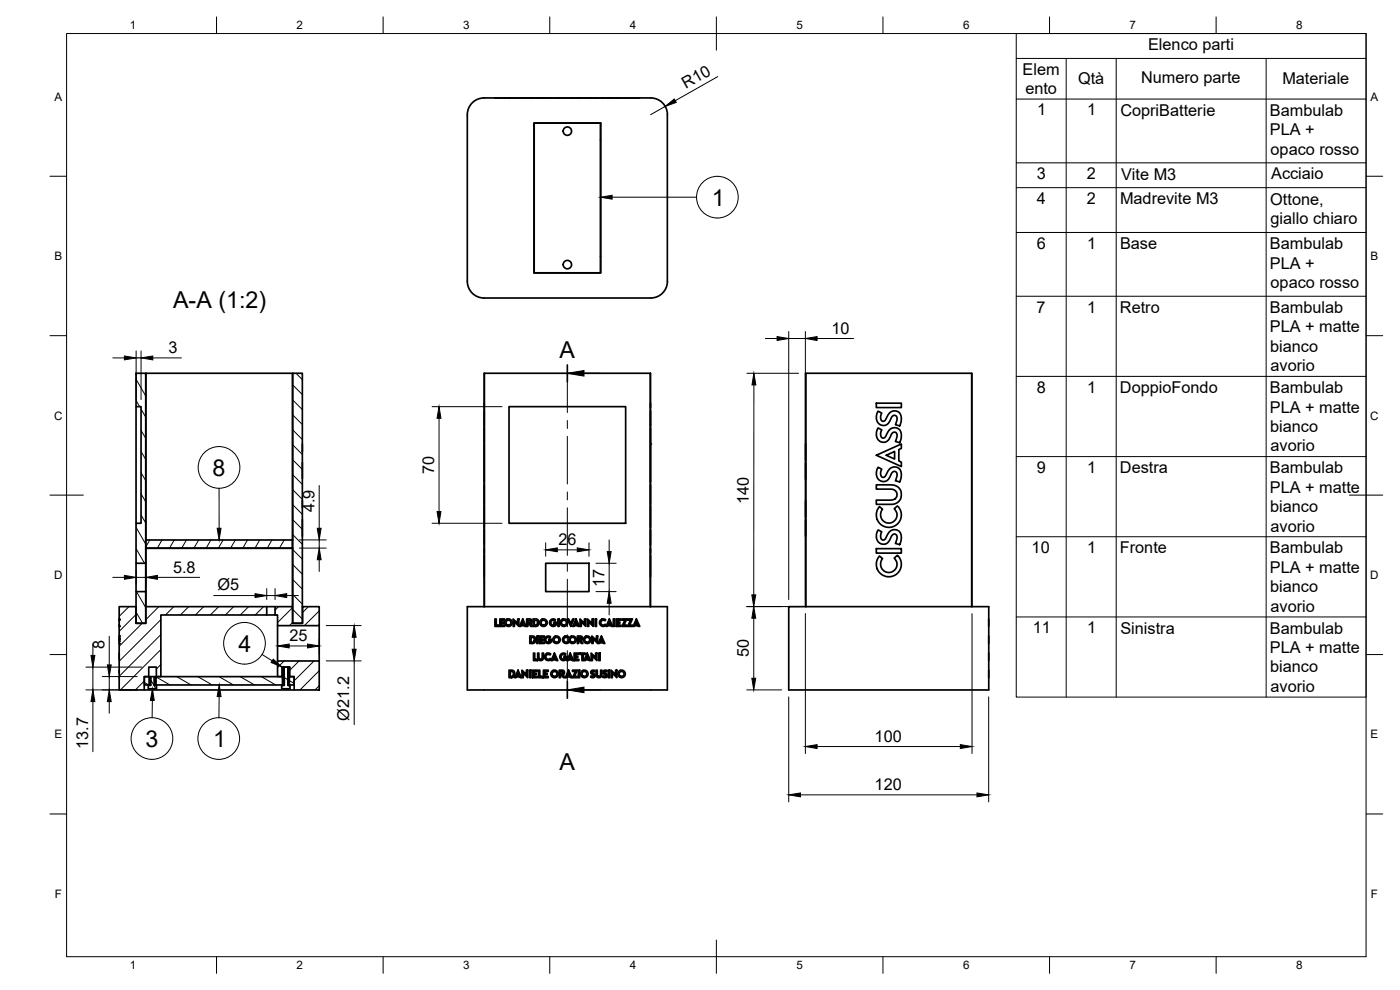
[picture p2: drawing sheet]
<svg xmlns="http://www.w3.org/2000/svg" width="420mm" height="297mm" viewBox="0 0 420 297" stroke-linecap="round" stroke-linejoin="round" font-family="sans-serif">
<!-- layer: Visible -->
<g fill="none" stroke="#000" stroke-width=".51">
<path d="M140.3 34.4v50a5 5 0 0 0 5 5h50a5 5 0 0 0 5-5M140.3 34.4a5 5 0 0 1 4.9-5h50.1a5 5 0 0 1 5 5M148.5 29.4h1.2M150 29.4h6.5M156.7 29.4h4.6M160.3 36.9h20v45h-20zM160.3 36.9h19.9v45h-19.9zM161.4 29.4h11.9M173.6 29.4h.4M174.1 29.4h4.5M178.9 29.4h1.7M180.9 29.4h1.5"/>
<path d="M182.5 29.4h.4M183.4 29.4h1.7M185.4 29.4h2.7M188.3 29.4h1.5M190 29.4h2M200.3 34.4v50M160.3 41.9h.1M180.2 41.9h.1M160.3 76.9h.1M180.2 76.9h.1M40.8 112h2.9v57h-2.9v-12h1.5v-35h-1.5zM43.7 112l.1 50"/>
<path d="M43.8 112h44v50M87.8 112h.1M87.8 112h2.9v75h-2.9zM145.4 112l-.1 70M195.2 112v70M241.8 112v70M291.6 112l.1 70M40.8 122v35M90.7 138.8v4.7M90.7 133.1v2.2M145.3 128.3v4.5M145.3 123.3v4.5"/>
<path d="M145.3 133.2v6.8M145.3 121v1.3M152.8 122h35v35h-35zM195.2 128.3v4.5M195.2 123.3v4.5M195.2 133.2v6.8M195.2 121v1.3M241.8 138.8v5M241.8 133.1v5M263 136.6l7.5-3.4v1.3l-.8 .4v3.4l.8 .3v1.4zM263 121h7.5v1.3h-7.5zM263.5 128.4l.3 .2a.65 .65 0 0 1 .7 .3 .65 .65 0 0 1-.1 .8l-.1 .8 .2 .7 .8 .2 2-2.8 1.2-.3 1 .3 .7 .6 .3 1v1.2l-.5 1.4-1.3-.3 .5-2-.2-.6-.5-.2-.7 .2-.9 1.8-.8 .7-1.1 .3-.9-.3-.8-.8-.3-.8 .1-1.5z"/>
<path d="M263.5 123.4l.3 .1a.65 .65 0 0 1 .7 .4 .65 .65 0 0 1-.1 .7v1.2l.3 .5 .5 .1 .5-.3 1-2 .6-.5 1-.3 1.3 .3 .6 .6 .3 1v1.2l-.5 1.4-1.3-.4 .5-1.9-.2-.6-.5-.3-.7 .3-.9 1.7-.8 .8-1 .3-1.1-.4-.7-.7-.3-1 .1-1.3zM266 136.6l2.5-1.1v2.2zM90.7 155.9v5M90.7 150.2v2.2M145.3 158.9v4.5M145.3 145.5v5.8M145.3 140.1v4.5M145.3 151.8v6.4M195.2 158.9v4.5M195.2 145.5v5.8M195.2 140.1v4.5M195.2 151.8v6.4"/>
<path d="M241.8 155.9v5M241.8 150.2v5M263 145.5h4.9l1.5 .6 .6 .6 .4 .9v1.5l-.3 .9-.7 .8-1.1 .4-5.3 .1v-1.2l5-.1 .8-.5 .4-.9-.2-1-.9-.7-5.1-.1zM263.5 159l1.1 .6-.3 1.5 .2 .7 .5 .2 .7-.3 1-1.9 .7-.6 1.2-.3 1.1 .4 .5 .5 .3 1.1v1.1l-.5 1.4-1.3-.3 .5-2-.2-.6-.5-.3-.7 .4-.9 1.7-.8 .7-1.1 .3-1.1-.4-.6-.7-.3-1 .1-1.3zM263.5 140.2l.3 .1a.65 .65 0 0 1 .7 .4 .65 .65 0 0 1-.1 .8v1.2l.4 .5h.4l.5-.3 .9-1.7 .7-.8 1-.3 1.2 .2 .7 .7 .3 1v1.2l-.5 1.4-1.3-.3 .5-2-.2-.6-.5-.3-.7 .3-.9 1.8-.8 .8-1.3 .2-.9-.4-.6-.7-.3-1 .1-1.3zM263.9 152l1 .8-.6 1.4 .3 1.6 .9 .8 1.3 .4 1.3-.5 .8-.9 .3-1.6-.8-1.4 .9-.8 .2 .2 .7 1 .3 1.5-.3 1.4-.7 1.1-.9 .7-1.4 .5-1.5-.1-1.3-.7-.8-.9-.6-1.6 .2-1.7zM40.8 177.5h2.9v9.5h-2.9zM40.8 169v8.5M43.7 164.5h44.1M43.7 169v8.5M43.7 162h.1M43.8 162h43.9v2.5h-43.9z"/>
<path d="M43.8 164.5v17.5M87.7 162h.1M87.8 164.5v17.5M145.3 166.6v6.4M145.3 164.6v1.4M163.8 169h13v8.5h-13zM195.2 166.6v6.4M195.2 164.6v1.4M263 164.6h7.5v1.4h-7.5zM263.9 166.8l1 .8-.6 1.4 .3 1.6 1 .9 1.2 .3 1.3-.4 .8-1 .3-1.6-.8-1.4 .9-.8 .2 .2 .7 1 .3 1.5-.3 1.5-.7 1-.9 .8-1.4 .4-1.5-.1-1.3-.6-.8-1-.6-1.6 .2-1.7zM35.8 193h.1M35.8 191.3v1.3"/>
<path d="M35.8 190.8v.1M35.8 187.3v.6M35.8 185.7v.7M35.8 195.9v2M35.8 193v.1M40.8 182h.1M80.1 182h2.4M80.1 184.5h2.4M82.5 182h5.3v5h3v-5h5v5.7h-12.5v-3.2h-.8zM83.3 198.3h12.5v8.7h-7.5v-4h-1.5v-2.8h-2v2.8h-1.5zM83.3 187.7v10.6M90.7 182h.1"/>
<path d="M95.8 187.7v10.6M140.3 182h60v25h-60zM145.4 182v-70h49.8v70M148.5 185.7h.4v1.8h.8v.4h-1.2zM150 185.7h1.4v.4h-1v.5h.7v.4h-.7v.6h1v.3h-1.4zM154 185.7l1.4 1.3v-1.3h.3v2.2l-1.3-1.3v1.3h-.4zM156.9 186.6l.3 .8h-.7zM156.9 185.7l1 2.2h-.4l-.1-.2-1.5 .2zM158.1 185.7h1l.5 .3v.7l-.4 .4 .5 .8h-.4l-.6-.8h-.3v.8h-.3zM158.4 186.1l.8 .1v.4l-.8 .1zM159 190.8h1l.6 .4 .1 1-.3 .7-1.4 .2zM159.4 191.2h.6l.3 .3-.2 1.1-.7 .1z"/>
<path d="M160 185.7h1l.6 .4 .1 1-.3 .7-1.4 .1zM160.1 195.9h.4v1.9h.8v.4h-1.2zM160.4 186.1l.8 .3 .1 .7-.2 .4-.7 .1zM161.1 190.8h.4v2.3h-.4zM161.4 195.9h.3l.1 1.5 .3 .4 .6-.2v-1.7h.4v1.6l-.3 .6-.6 .1-.6-.2-.2-.5zM161.9 190.8h1.5v.4h-1.1v.6h.8v.3h-.8v.6h1.1v.4h-1.5zM163.7 191.2l.7-.4 .8 .3-.2 .3-.4-.2-.5 .1-.3 .8 .3 .5 .6 .1 .5-.5h-.5v-.4h1l-.4 1-.6 .3-1-.3-.3-.7zM163.7 196.3l.8-.4 .8 .3-.2 .3-.9-.1-.4 .6 .3 .7 .6 .1 .4-.2 .3 .3-.2 .1-.7 .2-.8-.3-.3-.7zM165.2 186l.7-.3 .8 .2-.2 .4-.8-.1-.4 .7 .2 .5 .6 .2 .7-.5h-.6v-.4h1l-.4 .9-.6 .3-1-.3-.3-.6zM166.4 196.8l.3 .8h-.6zM166.4 195.9l1 2.3h-.4l-.1-.2h-1l-.1 .2h-.4zM167.4 185.7h.4v2.2h-.4z"/>
<path d="M168.3 196.3l.8-.4 .7 .3-.2 .3h-.9l-.3 .7 .4 .5 .4 .1 .6-.5h-.6v-.4h1l-.3 1-.8 .3-.8-.3-.3-.7zM169.1 191.2l.7-.4 .9 .3-.2 .3-.9-.1-.4 .5 .3 .8 .5 .1 .5-.3 .3 .3-.2 .2-.8 .2-.7-.3-.3-.7zM170.3 185.7h.4l.6 1.4 .6-1.4h.4l-1 2.2zM171.1 196.8l.4 .8h-.7zM171.1 195.9l1 2.3h-.4l-.1-.2h-1l-.1 .2h-.4zM172.3 195.9h1.4v.4h-1v.6h.7v.4h-.7v.5h1v.4h-1.4zM172.9 186.6l.3 .8h-.6zM172.9 185.7l1 2.2h-.4l-.1-.2-1.5 .2zM173.3 190.8h1l.4 .3 .1 .7-.4 .4 .5 .9h-.4l-.6-.8h-.2v.8h-.4zM173.7 191.2h.5l.2 .6-.7 .1zM174.1 195.9h1.5v.4h-.6v1.9h-.4v-1.9h-.5zM174.1 185.7l1.3 1.3v-1.3h.4v2.2l-1.3-1.3v1.3h-.4z"/>
<path d="M176.2 196.8l.4 .8h-.7zM176.2 195.9l1 2.3h-.3l-.1-.2h-1.1l-.1 .2h-.4zM176.3 185.7l1.4 1.3v-1.3h.3v2.2l-1.3-1.3v1.3h-.4zM177.4 195.9l1.4 1.4v-1.4h.3v2.3l-1.3-1.3v1.3h-.4zM177.6 190.8l1.4 1.3v-1.3h.4v2.3l-1.4-1.4v1.4h-.4zM178.6 185.7h.4v2.2h-.4zM179.7 195.9h.4v2.3h-.4zM180.2 186.1l.7-.4 .9 .3-.2 .3-.9-.1-.4 .6 .4 .7 .4 .1 .5-.3 .2 .3-.6 .3-.9-.3-.4-.8zM180.5 191.7l.3 .8h-.6zM180.5 190.8l1 2.3h-.4l-.1-.2-1.5 .2zM182.9 186.6l.3 .8h-.7zM182.9 185.7l1 2.2h-.4l-.1-.2-1.5 .2z"/>
<path d="M184.1 185.7h.3v2.2h-.3zM184.9 185.7h1.5v.4h-1.1v.5h.7v.4h-.7v.6h1.1v.3h-1.5zM186.6 185.7h1.5l-.8 1.9h.8v.3h-1.5l.9-1.8h-.9zM188.3 185.7h1.5l-.8 1.9h.8v.3h-1.5l.9-1.8h-.9zM191 186.6l.3 .8h-.7zM191 185.7l1 2.2h-.4l-.1-.2-1.5 .2zM236.7 182h60v25h-60zM241.8 182v-70h49.8v70M296.7 185.7v2.2M296.7 195.9v2.3M296.7 190.8v2.3M35.8 201.1v.8"/>
<path d="M35.8 203.1v.2M43.3 207h45M44.6 203h-1.3v2.5h1.4v-2.5M44.6 203h2.3M44.6 203v-2.8h2.3v2.8M44.6 203h-1.3v4h-7.5v-3.9M44.7 205.5h.3M45 203.8l.1 .1M45 205v.1M45 205.6h.1M45 205.3l.1 .1M45 205.1h.1"/>
<path d="M45 204.8l.1 .1M45 204.6h.1M45 204.3l.1 .1M45 204.1h.1M45 203.6l.1 .1M45 203.3l.1 .1M45.1 203.1l-.1-.1 .1 2.7h-.6v1h2.5v-1l-.7-.1v-2.6l.2 .1M46.3 205.5h.5M46.3 203.8l.2 .1M46.3 205.6h.2M46.3 205.3l.2 .1M46.3 205.1h.2"/>
<path d="M46.3 204.8l.2 .1M46.3 204.6h.2M46.3 204.3l.2 .1M46.3 204.1h.2M46.3 203.6l.2 .1M46.3 203.3l.2 .1M46.5 205.1v.1M46.8 203v2.5h38v-2.5h-37.9M46.9 203h1.4v-18.5h31.8v-2.5h-36.3v5h-3v-5h-5v21.1M84.6 200.2h.6v2.8h-.6zM84.8 205.5h.3M85 200.4h.2z"/>
<path d="M85 200.6l.2 .1h-.2M85 202.7h.2zM85 200.9h.2M85 202.4h.2M85 201.2h.2zM85 201.9h.2zM85 201.6l.2 .1M85 201.7h.2M85.1 200.3l1.4-.1-.1 5.4 .6 .1v1h-2.5v-1h.7zM85.1 200.2h.1M85.1 203.8l.1 .1M85.1 205v.1"/>
<path d="M85.1 205.6h.1M85.1 205.3l.1 .1M85.1 205.1h.1M85.1 204.8l.1 .1M85.1 204.6h.1M85.1 204.3l.1 .1M85.1 204.1h.1M85.1 203.6l.1 .1M85.1 203.3l.1 .1M85.1 203.1h.1M85.1 202.8l.1 .1M85.1 202.1l.1 .1"/>
<path d="M85.1 201.3l.1 .1M85.1 202.6h.1M85.1 202.3l.1 .1M85.1 201.8l.1 .1M85.1 201.6h.1M85.1 201.1h.1M85.1 200.8l.1 .1M85.1 200.6h.1M85.1 200.3l.1 .1M86.4 205.5h.4M86.4 203.8l.1 .1M86.4 205.6h.1"/>
<path d="M86.4 205.3l.1 .1M86.4 205.1h.1M86.4 204.8l.1 .1M86.4 204.6h.1M86.4 204.3l.1 .1M86.4 204.1h.1M86.4 203.6l.1 .1M86.4 203.3l.1 .1M86.4 202.8h.1M86.4 202.6h.1M86.4 202.3h.1M86.4 202.1h.1"/>
<path d="M86.4 201.8v.1M86.4 201.6h.1M86.4 201.3h.1M86.4 201.1h.1M86.4 200.8h.1M86.4 200.6h.1M86.4 200.3h.1M86.4 200.2l.2 .1zM86.4 203l.1 .1M86.4 201h.2zM86.4 202.5h.2zM86.4 200.2h.6v2.8l-.6-.1z"/>
<path d="M86.4 200.7v.1M86.4 202.2v.1M86.4 201.5h.1M86.4 203h.2M86.4 201.7h.2M86.5 205.1v.1M86.6 200.5h.1M86.6 202.7v.1M86.6 201.2v.1M86.6 202h.1M86.6 203h.1M86.8 203h1.4v2.5h-1.4z"/>
<path d="M152.8 201.1h1.1l.4 .4 .2 .9-.4 .8-1.3 .1zM153.1 201.5h.6l.4 .3v.8l-.3 .3-.7 .1zM155.5 202l.3 .7h-.7zM155.5 201.1l1 2.2h-.4l-.1-.2h-1l-.1 .2h-.4zM156.7 201.1l1.3 1.3v-1.3h.4v2.2l-1.4-1.3v1.3h-.3zM158.9 201.1h.4v2.2h-.4zM159.8 201.1h1.4v.4h-1v.5h.7v.4h-.7v.6h1v.3h-1.4zM161.6 201.1h.4v1.8h.8v.4h-1.2zM163.1 201.1h1.4v.4h-1v.5h.7v.4h-.7v.6h1v.3h-1.4zM167.8 201.1h1l.5 .2 .1 .7-.4 .5 .5 .8h-.4l-.6-.8h-.3v.8h-.4zM168.2 201.5h.6l.2 .5-.8 .1zM170.6 202l.4 .7h-.7z"/>
<path d="M170.6 201.1l1.1 2.2h-.4l-.1-.2h-1.1l-.1 .2h-.4zM171.8 201.1h1.5l-.9 1.8h.9v.4h-1.5l.9-1.8h-.9zM173.6 201.1h.4v2.2h-.4zM177.5 201.3l.4-.2a.32 .32 0 0 1 .5 0 .32 .32 0 0 1-.1 .4h-.4l-.2 .2 .8 .6v.7l-.4 .3h-.6l-.3-.1 .2-.4 .5 .2 .3-.4-.9-.6zM178.9 201.1h.4v1.4l.3 .4 .5-.2 .2-1.6h.3v1.5l-.4 .6-.8 .1-.4-.4zM181.1 201.3l.4-.2a.32 .32 0 0 1 .5 0 .32 .32 0 0 1 0 .4h-.5l-.2 .2 .8 .6 .1 .7-.5 .3h-.5l-.3-.1 .1-.4 .6 .2 .2-.3-.8-.7zM182.5 201.1h.4v2.2h-.4zM183.4 201.1l1.3 1.3v-1.3h.4v2.2l-1.3-1.3v1.3h-.4zM296.7 201.1v2.2"/>
<circle cx="170.3" cy="39.3" r="1.26"/>
<circle cx="170.3" cy="79.4" r="1.26"/>
<circle cx="152.6" cy="186.8" r="1.12"/>
<circle cx="152.6" cy="186.8" r=".74"/>
<circle cx="163.1" cy="186.8" r="1.12"/>
<circle cx="163.1" cy="186.8" r=".74"/>
<circle cx="167" cy="191.9" r="1.12"/>
<circle cx="167" cy="191.9" r=".74"/>
<circle cx="169.2" cy="186.8" r="1.13"/>
<circle cx="169.3" cy="186.8" r=".74"/>
<circle cx="171.8" cy="191.9" r="1.13"/>
<circle cx="171.9" cy="191.9" r=".74"/>
<circle cx="176.2" cy="191.9" r="1.13"/>
<circle cx="176.2" cy="191.9" r=".74"/>
<circle cx="166.4" cy="202.2" r="1.12"/>
<circle cx="166.4" cy="202.2" r=".74"/>
<circle cx="175.4" cy="202.2" r="1.13"/>
<circle cx="175.4" cy="202.2" r=".74"/>
<circle cx="186.5" cy="202.2" r="1.12"/>
<circle cx="186.6" cy="202.2" r=".74"/>
</g>
<g fill="#000">
<circle cx="148.5" cy="29.4" r=".25"/>
<circle cx="152.8" cy="29.4" r=".25"/>
<circle cx="161.6" cy="29.4" r=".25"/>
<circle cx="195.2" cy="133.2" r=".25"/>
<circle cx="35.8" cy="191.9" r=".25"/>
<circle cx="35.8" cy="192.4" r=".25"/>
<circle cx="35.8" cy="193.1" r=".25"/>
<circle cx="35.8" cy="190.8" r=".25"/>
<circle cx="35.8" cy="186" r=".25"/>
<circle cx="35.8" cy="185.8" r=".25"/>
<circle cx="35.8" cy="187.9" r=".25"/>
<circle cx="35.8" cy="191.7" r=".25"/>
<circle cx="35.8" cy="191.4" r=".25"/>
<circle cx="45" cy="204.6" r=".25"/>
<circle cx="45" cy="203.3" r=".25"/>
<circle cx="45" cy="205.6" r=".25"/>
<circle cx="45" cy="204.8" r=".25"/>
<circle cx="45" cy="204.3" r=".25"/>
<circle cx="45" cy="204.1" r=".25"/>
<circle cx="45" cy="205.3" r=".25"/>
<circle cx="45" cy="203.6" r=".25"/>
<circle cx="45" cy="203.1" r=".25"/>
<circle cx="46.5" cy="205.6" r=".25"/>
<circle cx="46.5" cy="204.1" r=".25"/>
<circle cx="46.5" cy="205.4" r=".25"/>
<circle cx="46.5" cy="204.6" r=".25"/>
<circle cx="46.5" cy="204.4" r=".25"/>
<circle cx="46.5" cy="203.4" r=".25"/>
<circle cx="46.5" cy="204.9" r=".25"/>
<circle cx="46.5" cy="203.7" r=".25"/>
<circle cx="46.5" cy="203.1" r=".25"/>
<circle cx="85.1" cy="205.6" r=".25"/>
<circle cx="85.1" cy="205.3" r=".25"/>
<circle cx="85.1" cy="204.6" r=".25"/>
<circle cx="85.1" cy="204.1" r=".25"/>
<circle cx="85.1" cy="203.3" r=".25"/>
<circle cx="85.1" cy="203.1" r=".25"/>
<circle cx="85.1" cy="204.8" r=".25"/>
<circle cx="85.1" cy="204.3" r=".25"/>
<circle cx="85.1" cy="203.6" r=".25"/>
<circle cx="86.5" cy="205.6" r=".25"/>
<circle cx="86.5" cy="204.4" r=".25"/>
<circle cx="86.5" cy="204.1" r=".25"/>
<circle cx="86.5" cy="203.4" r=".25"/>
<circle cx="86.5" cy="205.4" r=".25"/>
<circle cx="86.5" cy="204.6" r=".25"/>
<circle cx="86.5" cy="203.7" r=".25"/>
<circle cx="86.5" cy="204.9" r=".25"/>
<circle cx="86.5" cy="203.1" r=".25"/>
</g>
<!-- layer: BORDER -->
<g fill="none" stroke="#000" stroke-width=".3">
<path d="M20 10.1h390v276.9h-390zM65 5.1v5M115 5.1v5M165 5.1v5M215 5.1v10M265 5.1v5M315 5.1v5M365 5.1v5M15 52.9h5M410 52.9h5M15 100.7h5M410 100.7h5"/>
<path d="M15 148.6h10M405 148.6h10M15 196.4h5M410 196.4h5M15 244.2h5M410 244.2h5M65 287v5M115 287v5M165 287v5M215 282.1v9.9M265 287v5M315 287v5"/>
<path d="M365 287v5"/>
</g>
<!-- layer: Hatching -->
<g fill="none" stroke="#000" stroke-width=".3">
<path d="M40.9 113.8l2.9 5M43.5 112l.3 .5M87.8 115.5l2.9 2.9M88.8 112l1.9 1.9M40.9 120.2l1 1.8M42.3 135.5l1.5 2.4M42.3 129.1l1.5 2.4M42.3 122.8l1.5 2.4M87.8 138l2.9 2.9M87.8 133.5l2.9 2.9M87.8 129l2.9 2.9M87.8 124.5l2.9 2.9"/>
<path d="M87.8 120l2.9 2.9M40.9 158.3l2.9 5M42.3 154.5l1.5 2.4M42.3 148.2l1.5 2.4M42.3 141.8l1.5 2.4M87.8 155.9l2.9 2.9M87.8 151.4l2.9 2.9M87.8 146.9l2.9 2.9M87.8 142.4l2.9 2.9M40.9 164.6l2.5 4.4M41 177.5l2.8 4.8M45 162l-1.2 2"/>
<path d="M48.6 162l-1.4 2.5M52.3 162l-1.4 2.5M56 162l-1.5 2.5M59.6 162l-1.4 2.5M63.3 162l-1.4 2.5M67 162l-1.4 2.5M70.6 162l-1.4 2.5M74.3 162l-1.4 2.5M78 162l-1.5 2.5M81.6 162l-1.4 2.5M85.3 162l-1.4 2.5M87.7 164.1l-.2 .4"/>
<path d="M87.8 178.4l2.9 2.9M87.8 173.9l2.9 2.9M87.8 169.4l2.9 2.9M87.8 164.9l2.9 2.9M87.8 160.4l2.9 2.9M38.7 182l-2.9 2.9M40.8 184.4l-5 5M40.9 183.7l1.9 3.3M42.7 187l-6.9 6.9M47.7 182l-3.9 3.9M48.3 185.9l-12.5 12.5M48.3 190.4l-12.5 12.5"/>
<path d="M48.3 194.9l-12.1 12.1M48.3 199.4l-1.4 1.3M52.2 182l-2.5 2.5M56.7 182l-2.5 2.5M61.2 182l-2.5 2.5M65.7 182l-2.6 2.5M70.1 182l-2.5 2.5M74.6 182l-2.5 2.5M79.1 182l-2.5 2.5M83.6 182l-1.1 1.1M85.3 198.3l-2 2M87.8 182.3l-4.5 4.5"/>
<path d="M87.8 186.8l-.9 .9M87.8 182.8l2.9 2.9M89.8 198.3l-3 2.9M92.6 182l-1.8 1.8M94.3 198.3l-6 6M95.8 183.3l-4.4 4.4M43.3 204.4l-2.7 2.6M43.3 204.8l1.3 .7M45.1 203.7l1.7 3M46.8 203.1l4.2 2.4M53 203l4.3 2.5M59.3 203l4.4 2.5"/>
<path d="M65.7 203l4.3 2.5M72 203l4.4 2.5M78.4 203l4.3 2.5M84.5 206.6l.2 .1M84.7 203h.1M85.1 203.2l1.3 .8M85.2 200.2l-.6 .3M86.1 200.2l.3 .1M86.8 204.2l1.4 .8M86.9 202.8l-.2 .2M95.8 201.2l-5.8 5.8M95.8 205.7l-1.3 1.3"/>
</g>
<!-- layer: Section Lines -->
<path d="M170.3 109.5v5M170.3 204.5v5" fill="none" stroke="#000" stroke-width=".51"/>
<path d="M170.3 114.5v9.3M175.3 112h5M170.3 126.2v2.4M170.3 130.9v14.3M170.3 147.6v2.4M170.3 152.4v14.3M170.3 169v2.4M170.3 173.8v14.3M170.3 190.5v2.3M170.3 195.2v9.3M175.3 207h5" fill="none" stroke="#000" stroke-width=".3"/>
<path d="M170.3 112l5-.8v1.6zM170.3 207l5-.8v1.6z" fill="#000" stroke="#000" stroke-width=".3"/>
<!-- layer: Parts Lists -->
<g fill="none" stroke="#000" stroke-width=".3">
<path d="M305 10.1h105v199.1h-105zM305 17.5h105M320 17.5v191.7M335 17.5v191.7M380 17.5v191.7M305 29.7h105M305 48.9h105M305 56.3h105M305 69.8h105M305 88.9h105M305 112.9h105M305 137h105"/>
<path d="M305 161h105M305 185.1h105"/>
</g>
<!-- layer: Balloons -->
<g fill="none" stroke="#000" stroke-width=".3">
<circle cx="215.3" cy="59.2" r="6.3"/>
<circle cx="65.7" cy="140.2" r="6.3"/>
<circle cx="73.4" cy="193" r="6.3"/>
<circle cx="45.6" cy="221.6" r="6.3"/>
<circle cx="65.6" cy="221.6" r="6.3"/>
</g>
<!-- layer: 0 -->
<path d="M180.2 59.2l3.5-.6v1.2zM65.2 158.5h1.1l-.5 3.5zM82 197.8l2.6 2.4-3.2-1.4zM45.7 206.7l.6 3.4h-1.2zM65.8 205.5l.5 3.5h-1.1z" fill="#000" stroke="#000" stroke-width=".3"/>
<path d="M183.7 59.2h25.3M65.7 146.5l.1 12M78.7 196.4l3 1.9M45.7 210.1v5.2M65.8 209l-.1 6.3" fill="none" stroke="#000" stroke-width=".3"/>
<!-- layer: FD_Dimensions -->
<g fill="none" stroke="#000" stroke-width=".3">
<path d="M199.6 31.9l-4.3 2.5M215.4 23l-12.8 7.2M236.7 99.5v80.4M241.7 99.5v80.4M33.8 107.4h3.5M40.9 105.3v14.6M40.9 107.4h1.4M42.3 105.3v14.6M45.8 107.4h8.6M224.2 112h15.5M226.3 115.5l-.1 63M229.7 101.6h3.5"/>
<path d="M236.7 101.6h5M245.2 101.6h11M129.7 122h21M131.8 125.5v28M95.8 145.7v12.8M129.7 157h21M33.8 173.2h3.5M40.9 171.1v4.2M40.9 173.2h2.9M43.8 171.1v4.2M47.2 173.2h12.7M64.1 178.7h12.4"/>
<path d="M80.1 176.6v3.3M80.1 178.7h2.4M82.5 176.6v3.3M86 178.7h3.5M89.8 164.5h8.1M89.8 162h8.1M95.8 162v2.5M95.8 167.9v3.6M163.8 162.9v4M167.3 165h5.9M176.8 162.9v4M178.9 177.5h6"/>
<path d="M178.9 169h6M182.8 162v3.5M182.8 169v8.5M27.9 193.2v3.4M32.8 190.9v8.6M83.3 191.7v4.5M86.8 193.8h5.5M95.8 191.7v4.5M97.9 187.7h10.5M97.9 198.3h10.5M106.3 191.2v3.6M106.3 198.3v19.2"/>
<path d="M182.8 181v3.5M224.1 182h15.5M226.2 185.5v18M241.7 184.1v42M291.7 184.1v42M25.8 207h15.4M25.8 200.2h16.7M27.9 200.2v6.8M27.9 210.5v15.1M30.7 203h10.5M32.8 203v4M32.8 210.5v3.5"/>
<path d="M224.1 207h10.5M236.7 209.1v31.5M296.7 209.1v31.5M240.2 238.5h53M245.2 224h43"/>
</g>
<g fill="#000" stroke="#000" stroke-width=".3">
<path d="M199.6 31.9l2.8-2.2 .5 1zM37.3 106.8l3.6 .6-3.6 .6zM42.3 107.4l3.5-.6v1.2zM226.3 112l.5 3.5h-1.1zM233.2 101l3.5 .6-3.5 .6zM241.7 101.6l3.5-.6v1.2zM131.8 122l.5 3.5h-1.1zM95.2 158.5h1.2l-.6 3.5zM131.2 153.5h1.1l-.5 3.5zM37.3 172.6l3.6 .6-3.6 .6zM43.8 173.2l3.4-.6v1.2zM76.5 178.1l3.6 .6-3.6 .6z"/>
<path d="M82.5 178.7l3.5-.6v1.2zM95.8 164.5l.6 3.4h-1.2zM163.8 165l3.5-.6v1.2zM173.2 164.4l3.6 .6-3.6 .6zM182.2 165.5h1.2l-.6 3.5zM225.6 178.5h1.2l-.6 3.5zM27.3 196.6h1.2l-.6 3.6zM32.2 199.5h1.2l-.6 3.5zM83.3 193.8l3.5-.6v1.2zM92.3 193.2l3.5 .6-3.5 .6zM106.3 187.7l.6 3.5h-1.2zM105.7 194.8h1.2l-.6 3.5z"/>
<path d="M182.8 177.5l.6 3.5h-1.2zM226.2 182l.6 3.5h-1.2zM27.9 207l.6 3.5h-1.2zM32.8 207l.6 3.5h-1.2zM225.6 203.5h1.2l-.6 3.5zM236.7 238.5l3.5-.6v1.2zM241.7 224l3.5-.6v1.2zM288.2 223.4l3.5 .6-3.5 .6zM293.2 237.9l3.5 .6-3.5 .6z"/>
</g>
<g font-size="7">
<text x="213.6" y="61.7">1</text>
<text x="51.9" y="92.3">A-A (1:2)</text>
<text x="167.9" y="107.5">A</text>
<text x="63.8" y="142.7">8</text>
<text x="71.5" y="195.5">4</text>
<text x="43.7" y="224.1">3</text>
<text x="64" y="224.1">1</text>
<text x="167.9" y="231.1">A</text>
</g>
<g font-size="4.9">
<text x="344.6" y="15.1">Elenco parti</text>
<text x="306.9" y="22.4">Elem</text>
<text x="205.9" y="26.7" transform="rotate(-30 205.9 26.7)">R10</text>
<text x="307.7" y="28.3">ento</text>
<text x="323.5" y="25.3">Qtà</text>
<text x="342.5" y="24.9">Numero parte</text>
<text x="384.9" y="25.3">Materiale</text>
<text x="311.3" y="34.6">1</text>
<text x="326.3" y="34.6">1</text>
<text x="336.2" y="34.8">CopriBatterie</text>
<text x="381.1" y="34.7">Bambulab</text>
<text x="381.1" y="40.5">PLA +</text>
<text x="381.3" y="46.4">opaco rosso</text>
<text x="311.1" y="53.8">3</text>
<text x="326.2" y="53.8">2</text>
<text x="336.5" y="53.9">Vite M3</text>
<text x="381.5" y="53.9">Acciaio</text>
<text x="311.2" y="61.2">4</text>
<text x="326.2" y="61.2">2</text>
<text x="336.1" y="61.3">Madrevite M3</text>
<text x="381.2" y="61.4">Ottone,</text>
<text x="381.3" y="67.2">giallo chiaro</text>
<text x="311.1" y="74.7">6</text>
<text x="326.3" y="74.7">1</text>
<text x="336.1" y="74.7">Base</text>
<text x="381.1" y="74.7">Bambulab</text>
<text x="381.1" y="80.6">PLA +</text>
<text x="381.3" y="86.4">opaco rosso</text>
<text x="311.1" y="93.8">7</text>
<text x="326.3" y="93.8">1</text>
<text x="336.1" y="93.9">Retro</text>
<text x="381.1" y="93.9">Bambulab</text>
<text x="249.6" y="100.1">10</text>
<text x="381.1" y="99.7">PLA + matte</text>
<text x="50.5" y="105.9">3</text>
<text x="381.2" y="105.5">bianco</text>
<text x="381.3" y="111.4">avorio</text>
<text x="311.1" y="117.9">8</text>
<text x="326.3" y="117.9">1</text>
<text x="336.1" y="117.9">DoppioFondo</text>
<text x="381.1" y="117.9">Bambulab</text>
<text x="381.1" y="123.8">PLA + matte</text>
<text x="381.2" y="129.6">bianco</text>
<text x="381.3" y="135.4">avorio</text>
<text x="130.3" y="142.2" transform="rotate(-90 130.3 142.2)">70</text>
<text x="311.1" y="141.9">9</text>
<text x="326.3" y="141.9">1</text>
<text x="336.1" y="142">Destra</text>
<text x="381.1" y="142">Bambulab</text>
<text x="381.1" y="147.8">PLA + matte</text>
<text x="94.3" y="153.7" transform="rotate(-90 94.3 153.7)">4.9</text>
<text x="224.8" y="151.2" transform="rotate(-90 224.8 151.2)">140</text>
<text x="381.2" y="153.7">bianco</text>
<text x="381.3" y="159.5">avorio</text>
<text x="167.6" y="163.5">26</text>
<text x="309.6" y="166">10</text>
<text x="326.3" y="166">1</text>
<text x="336.1" y="166.1">Fronte</text>
<text x="381.1" y="166.1">Bambulab</text>
<text x="51.9" y="171.8">5.8</text>
<text x="381.1" y="171.9">PLA + matte</text>
<text x="65.3" y="177.2">Ø5</text>
<text x="181.4" y="176.1" transform="rotate(-90 181.4 176.1)">17</text>
<text x="381.2" y="177.7">bianco</text>
<text x="381.3" y="183.5">avorio</text>
<text x="309.9" y="190">11</text>
<text x="326.3" y="190">1</text>
<text x="336.3" y="190.2">Sinistra</text>
<text x="381.1" y="190.1">Bambulab</text>
<text x="31.3" y="194.8" transform="rotate(-90 31.3 194.8)">8</text>
<text x="86.8" y="192.3">25</text>
<text x="224.7" y="197.2" transform="rotate(-90 224.7 197.2)">50</text>
<text x="381.1" y="195.9">PLA + matte</text>
<text x="381.2" y="201.8">bianco</text>
<text x="381.3" y="207.6">avorio</text>
<text x="104.8" y="216.3" transform="rotate(-90 104.8 216.3)">Ø21.2</text>
<text x="26.4" y="224.7" transform="rotate(-90 26.4 224.7)">13.7</text>
<text x="262.5" y="222.5">100</text>
<text x="262.5" y="237">120</text>
</g>
<g font-size="3.5">
<text x="39" y="8.8">1</text>
<text x="89" y="8.8">2</text>
<text x="139" y="8.8">3</text>
<text x="189" y="8.8">4</text>
<text x="239" y="8.8">5</text>
<text x="289" y="8.8">6</text>
<text x="339" y="8.8">7</text>
<text x="389" y="8.8">8</text>
<text x="16.3" y="30.2">A</text>
<text x="411.3" y="30.2">A</text>
<text x="16.3" y="78">B</text>
<text x="411.3" y="78">B</text>
<text x="16.2" y="125.9">C</text>
<text x="411.2" y="125.9">C</text>
<text x="16.2" y="173.7">D</text>
<text x="411.2" y="173.7">D</text>
<text x="16.3" y="221.6">E</text>
<text x="411.3" y="221.6">E</text>
<text x="16.4" y="269.4">F</text>
<text x="411.4" y="269.4">F</text>
<text x="39" y="290.8">1</text>
<text x="89" y="290.8">2</text>
<text x="139" y="290.8">3</text>
<text x="189" y="290.8">4</text>
<text x="239" y="290.8">5</text>
<text x="289" y="290.8">6</text>
<text x="339" y="290.8">7</text>
<text x="389" y="290.8">8</text>
</g>
</svg>
